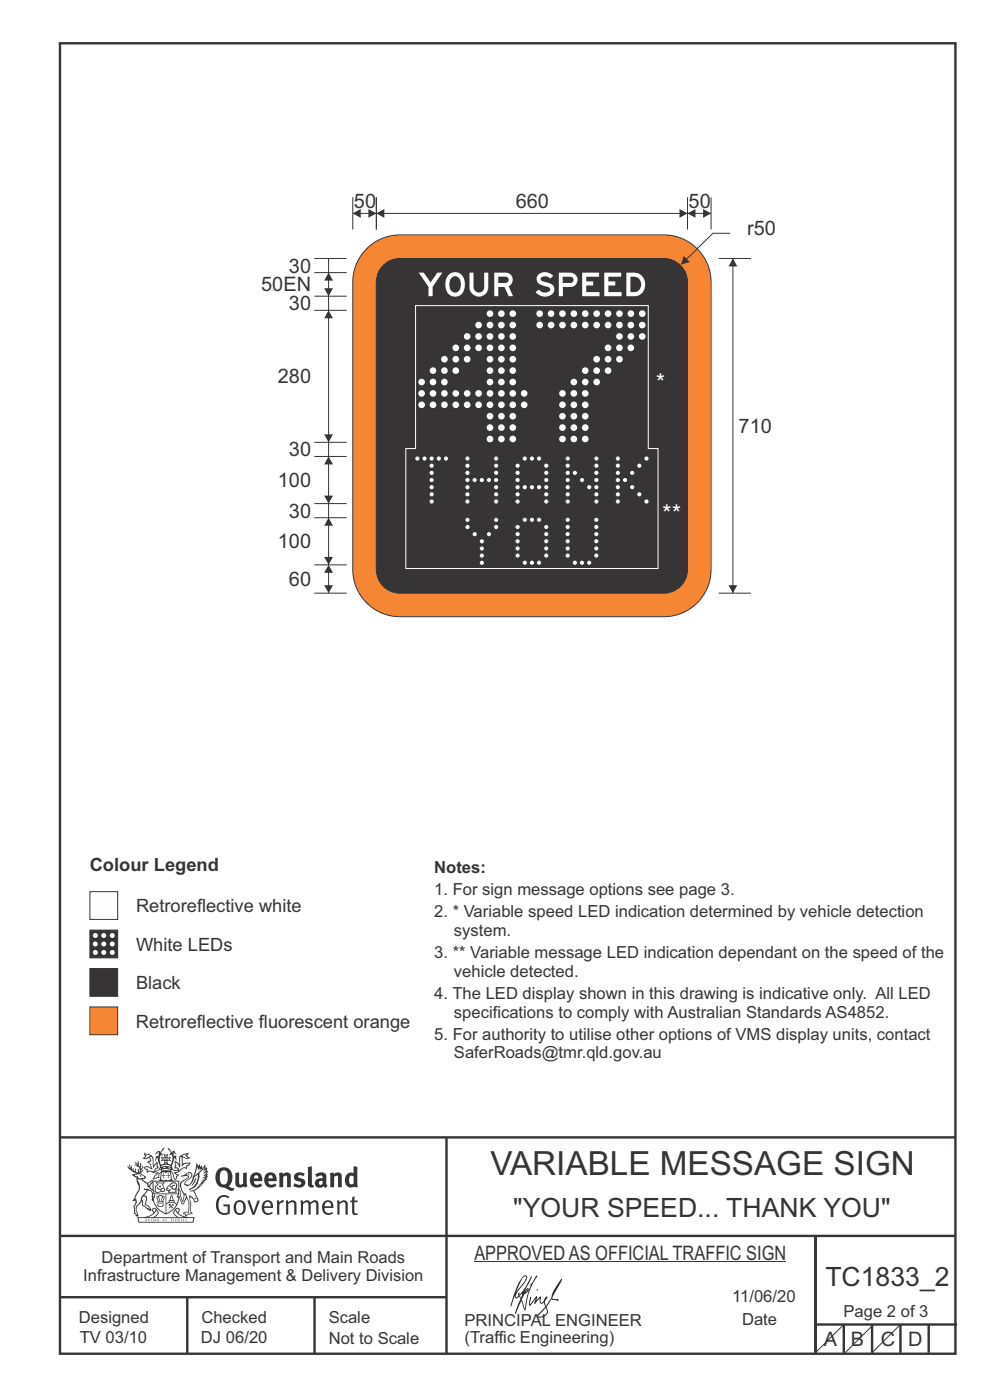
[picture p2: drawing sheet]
<svg xmlns="http://www.w3.org/2000/svg" width="210mm" height="297mm" viewBox="0 0 210 297" stroke-linecap="round" stroke-linejoin="round" font-family="sans-serif">
<g fill="none" stroke="#373435" stroke-width=".51">
<path d="M12.7 9.2h190v278h-190zM12.7 241.3h190M94.7 241.4v45.8M12.7 275.2h82M12.7 262.2h190.1M39.7 275.2v12M66.7 275.2v12M173 262.1v24.9M173 281h30M179 281v6M185 281v6M191 281v6"/>
<path d="M197 281v6"/>
</g>
<path d="M19.1 189.2h5.9v5.9h-5.9z" fill-rule="evenodd" fill="#fefefe" stroke="#373435" stroke-width=".21"/>
<g fill="#373435" stroke="#373435" stroke-width=".21">
<path d="M19.1 197.3h5.9v5.9h-5.9z" fill-rule="evenodd"/>
<path d="M19.1 205.5h5.9v5.9h-5.9z" fill-rule="evenodd"/>
</g>
<g fill="#fefefe">
<circle cx="22" cy="198.5" r=".53"/>
<circle cx="20.2" cy="198.5" r=".53"/>
<circle cx="23.8" cy="198.5" r=".53"/>
<circle cx="22" cy="202.1" r=".53"/>
<circle cx="20.2" cy="202.1" r=".53"/>
<circle cx="23.8" cy="202.1" r=".53"/>
<circle cx="22" cy="200.3" r=".53"/>
<circle cx="20.2" cy="200.3" r=".53"/>
<circle cx="23.8" cy="200.3" r=".53"/>
</g>
<path d="M179 281l-6 6" fill="none" stroke="#373435" stroke-width=".21"/>
<path d="M77.4 53.2a10 10 0 0 1 7.4-3.4h56a10 10 0 0 1 10 10v61a10 10 0 0 1-10 10h-56a10 10 0 0 1-10-10v-61a10 10 0 0 1 2.6-6.6z" fill-rule="evenodd" fill="#f58634" stroke="#373435" stroke-width=".21"/>
<path d="M79.8 45.3h66" fill="none" stroke="#373435" stroke-width=".21"/>
<g fill="#373435">
<path d="M144.1 44.3l1.7 1-1.7 .9z"/>
<path d="M79.8 45.3l1.7-1v1.9z"/>
</g>
<path d="M145.8 41.8v6.9M155.5 54.8v71M152.4 125.8h6.9" fill="none" stroke="#373435" stroke-width=".21"/>
<g fill="#373435">
<path d="M154.5 124.1h1.9l-.9 1.7z"/>
<path d="M155.5 54.8l.9 1.7h-1.9z"/>
</g>
<path d="M154.9 49.5h-3.7l-6.7 6.6" fill="none" stroke="#373435" stroke-width=".21"/>
<path d="M145 54.3l1.3 1.3-1.8 .5z" fill="#373435"/>
<path d="M69.7 57.8v5M152.4 54.8h6.9M66.7 62.8h6.8M66.7 65.8h6.8M66.7 93.8h6.8M66.7 96.8h6.8M66.7 106.8h6.8M66.7 109.8h6.8M66.7 119.8h6.8M66.7 125.8h6.8" fill="none" stroke="#373435" stroke-width=".21"/>
<g fill="#373435">
<path d="M69.7 57.8l.9 1.7h-1.8z"/>
<path d="M68.8 61.1h1.8l-.9 1.7z"/>
</g>
<path d="M69.7 65.8v28" fill="none" stroke="#373435" stroke-width=".21"/>
<g fill="#373435">
<path d="M69.7 65.8l.9 1.7h-1.8z"/>
<path d="M68.8 92.1h1.8l-.9 1.7z"/>
</g>
<path d="M69.7 54.8v3M69.7 62.8v3M69.7 93.8v3M69.7 106.8v13" fill="none" stroke="#373435" stroke-width=".21"/>
<g fill="#373435">
<path d="M69.7 109.8l.9 1.7h-1.8z"/>
<path d="M68.8 118.1h1.8l-.9 1.7z"/>
</g>
<path d="M69.7 96.8v10" fill="none" stroke="#373435" stroke-width=".21"/>
<g fill="#373435">
<path d="M69.7 96.8l.9 1.7h-1.8z"/>
<path d="M68.8 105.1h1.8l-.9 1.7z"/>
</g>
<path d="M69.7 119.8v6" fill="none" stroke="#373435" stroke-width=".21"/>
<g fill="#373435">
<path d="M68.8 124.1h1.8l-.9 1.7z"/>
<path d="M69.7 119.8l.9 1.7h-1.8z"/>
</g>
<path d="M66.7 57.8h6.8M66.7 54.8h6.8M74.8 45.3h5M79.8 41.8v6.9M150.8 41.8v6.9" fill="none" stroke="#373435" stroke-width=".21"/>
<g fill="#373435">
<path d="M74.8 45.3l1.7-1v1.9z"/>
<path d="M78.1 44.3l1.7 1-1.7 .9z"/>
</g>
<path d="M145.8 45.3h5" fill="none" stroke="#373435" stroke-width=".21"/>
<g fill="#373435">
<path d="M145.8 45.3l1.7-1v1.9z"/>
<path d="M149.1 44.3l1.7 1-1.7 .9z"/>
</g>
<path d="M81 56.6a5 5 0 0 1 3.8-1.8h56a5 5 0 0 1 5 5v61a5 5 0 0 1-5 5h-56a5 5 0 0 1-5-5v-61a5 5 0 0 1 1.2-3.2z" fill-rule="evenodd" fill="#373435" stroke="#373435" stroke-width=".21"/>
<g fill="#fefefe">
<path d="M88.8 57.8h1.1l1.4 2.1 1.5-2.1h1l-2 3.1v1.9h-.9v-1.9z"/>
<path d="M99.6 57.8h.8v3.1a1.13 1.13 0 0 0 1.2 1.2 1.13 1.13 0 0 0 1.1-1.1v-3.2h.9v3.2a1.99 1.99 0 0 1-2 1.9 1.99 1.99 0 0 1-2-1.9z"/>
<path d="M114.2 58.3a2.25 2.25 0 0 1 3.1 .2l-.6 .6a1.27 1.27 0 0 0-2 .1 1.2 1.2 0 0 0 1.1 .7 1.58 1.58 0 0 1 1.6 2.1 2.39 2.39 0 0 1-3.8-.1l.7-.5a1.6 1.6 0 0 0 2.4 .2 .7 .7 0 0 0-.9-.8 1.97 1.97 0 0 1-2-1.6z"/>
<path d="M123.5 57.8h3.6v.9h-2.7v1h1.4v.9h-1.4v1.4h2.8v.8h-3.7z"/>
<path d="M128.2 57.8h3.6v.9h-2.8v1h1.5v.9h-1.5v1.4h2.9v.8h-3.7z"/>
<path d="M95.8 58.9a1.19 1.19 0 0 1 1.4-.1 1.19 1.19 0 0 1 .5 1.2 1.49 1.49 0 0 1-1.4 2 2.09 2.09 0 0 1-.5-3.1zM95.2 58.2a3 3 0 0 0 .6 4.6 2.15 2.15 0 0 0 2.8-2.5 2.14 2.14 0 0 0-.8-2.1 2.14 2.14 0 0 0-2.3-.2z"/>
<path d="M104.8 57.8v5h.9v-1.9h1.3l.9 1.9h.9l-.9-2.1a1.51 1.51 0 0 0 .8-1.7 1.51 1.51 0 0 0-1.5-1.2zM105.7 58.7h1.5a.67 .67 0 0 1 .7 .7 .67 .67 0 0 1-.7 .6h-1.5z"/>
<path d="M118.5 57.8v5h.9v-1.9h1.7a1.52 1.52 0 0 0 1.4-1.6 1.52 1.52 0 0 0-1.5-1.5zM119.4 58.7h1.5a.66 .66 0 0 1 .7 .7 .66 .66 0 0 1-.6 .6h-1.6z"/>
<path d="M132.9 57.8v5a4.5 4.5 0 0 0 2.8-.2 2.57 2.57 0 0 0 1.1-2.8 2.57 2.57 0 0 0-2.3-2zM133.7 58.7a1.72 1.72 0 0 1 1.8 .4 1.72 1.72 0 0 1 .4 1.8l-.5 .8a1.99 1.99 0 0 1-1.7 .3z"/>
</g>
<path d="M88.2 64.8h49.3v30.4h2.1v25.4h-53.5v-25.4h2.1z" fill="none" stroke="#fefefe" stroke-width=".21"/>
<g fill="#373435">
<circle cx="113.1" cy="93.1" r=".71"/>
<circle cx="115.5" cy="93.1" r=".71"/>
<circle cx="113.1" cy="90.7" r=".71"/>
<circle cx="113.1" cy="88.3" r=".71"/>
<circle cx="113.1" cy="85.9" r=".71"/>
<circle cx="113.1" cy="83.5" r=".71"/>
<circle cx="113.1" cy="81" r=".71"/>
<circle cx="113.1" cy="78.6" r=".71"/>
<circle cx="115.5" cy="90.7" r=".71"/>
<circle cx="115.5" cy="88.3" r=".71"/>
<circle cx="115.5" cy="85.9" r=".71"/>
<circle cx="115.5" cy="83.5" r=".71"/>
<circle cx="115.5" cy="81" r=".71"/>
<circle cx="117.9" cy="78.6" r=".7"/>
<circle cx="115.5" cy="78.6" r=".71"/>
<circle cx="127.6" cy="93.1" r=".71"/>
<circle cx="125.2" cy="93.1" r=".71"/>
<circle cx="130" cy="93.1" r=".71"/>
<circle cx="132.4" cy="93.1" r=".71"/>
<circle cx="127.6" cy="90.7" r=".71"/>
<circle cx="125.2" cy="90.7" r=".71"/>
<circle cx="130" cy="90.7" r=".71"/>
<circle cx="132.4" cy="90.7" r=".71"/>
<circle cx="127.6" cy="88.3" r=".71"/>
<circle cx="125.2" cy="88.3" r=".71"/>
<circle cx="130" cy="88.3" r=".71"/>
<circle cx="132.4" cy="88.3" r=".71"/>
<circle cx="127.6" cy="85.9" r=".71"/>
<circle cx="125.2" cy="85.9" r=".71"/>
<circle cx="130" cy="85.9" r=".71"/>
<circle cx="132.4" cy="85.9" r=".71"/>
<circle cx="127.6" cy="83.5" r=".71"/>
<circle cx="125.2" cy="83.5" r=".71"/>
<circle cx="130" cy="83.5" r=".71"/>
<circle cx="132.4" cy="83.5" r=".71"/>
<circle cx="127.6" cy="81" r=".71"/>
<circle cx="130" cy="81" r=".71"/>
<circle cx="132.4" cy="81" r=".71"/>
<circle cx="130" cy="78.6" r=".71"/>
<circle cx="132.4" cy="78.6" r=".71"/>
<circle cx="113.1" cy="76.2" r=".71"/>
<circle cx="132.4" cy="76.2" r=".71"/>
<circle cx="113.1" cy="73.8" r=".71"/>
<circle cx="113.1" cy="71.4" r=".71"/>
<circle cx="117.9" cy="76.2" r=".71"/>
<circle cx="115.5" cy="76.2" r=".71"/>
<circle cx="134.8" cy="88.3" r=".71"/>
<circle cx="134.8" cy="76.2" r=".71"/>
<circle cx="120.3" cy="76.2" r=".71"/>
<circle cx="117.9" cy="73.8" r=".71"/>
<circle cx="115.5" cy="73.8" r=".71"/>
<circle cx="134.8" cy="85.9" r=".71"/>
<circle cx="134.8" cy="73.8" r=".71"/>
<circle cx="120.3" cy="73.8" r=".71"/>
<circle cx="122.7" cy="73.8" r=".71"/>
<circle cx="117.9" cy="71.4" r=".7"/>
<circle cx="115.5" cy="71.4" r=".71"/>
<circle cx="134.8" cy="83.5" r=".71"/>
<circle cx="120.3" cy="71.4" r=".71"/>
<circle cx="122.7" cy="71.4" r=".71"/>
<circle cx="134.8" cy="93.1" r=".71"/>
<circle cx="134.8" cy="81" r=".71"/>
<circle cx="134.8" cy="90.7" r=".71"/>
<circle cx="134.8" cy="78.6" r=".71"/>
<circle cx="125.2" cy="71.4" r=".71"/>
<circle cx="117.9" cy="81" r=".71"/>
<circle cx="120.3" cy="78.6" r=".71"/>
<circle cx="122.7" cy="76.2" r=".71"/>
<circle cx="125.2" cy="73.8" r=".71"/>
<circle cx="127.6" cy="71.4" r=".71"/>
</g>
<g fill="#fefefe">
<circle cx="126.6" cy="81" r=".71"/>
<circle cx="129" cy="78.6" r=".71"/>
<circle cx="133.8" cy="73.8" r=".71"/>
<circle cx="136.2" cy="71.4" r=".71"/>
<circle cx="131.4" cy="76.2" r=".71"/>
<circle cx="119.3" cy="93.1" r=".71"/>
<circle cx="121.7" cy="93.1" r=".71"/>
<circle cx="124.1" cy="93.1" r=".71"/>
<circle cx="119.3" cy="90.7" r=".71"/>
<circle cx="121.7" cy="90.7" r=".71"/>
<circle cx="124.1" cy="90.7" r=".71"/>
<circle cx="119.3" cy="88.3" r=".71"/>
<circle cx="121.7" cy="88.3" r=".71"/>
<circle cx="124.1" cy="88.3" r=".71"/>
<circle cx="119.3" cy="85.9" r=".71"/>
<circle cx="121.7" cy="85.9" r=".71"/>
<circle cx="124.1" cy="85.9" r=".71"/>
<circle cx="119.3" cy="83.5" r=".71"/>
<circle cx="121.7" cy="83.5" r=".71"/>
<circle cx="124.1" cy="83.5" r=".71"/>
<circle cx="121.7" cy="81" r=".71"/>
<circle cx="124.1" cy="81" r=".71"/>
<circle cx="124.1" cy="78.6" r=".71"/>
<circle cx="126.6" cy="78.6" r=".71"/>
<circle cx="133.8" cy="71.4" r=".71"/>
<circle cx="114.5" cy="69" r=".71"/>
<circle cx="133.8" cy="69" r=".71"/>
<circle cx="114.5" cy="66.5" r=".71"/>
<circle cx="133.8" cy="66.5" r=".71"/>
<circle cx="119.3" cy="69" r=".71"/>
<circle cx="116.9" cy="69" r=".71"/>
<circle cx="136.2" cy="69" r=".71"/>
<circle cx="121.7" cy="69" r=".71"/>
<circle cx="124.1" cy="69" r=".71"/>
<circle cx="119.3" cy="66.5" r=".71"/>
<circle cx="116.9" cy="66.5" r=".71"/>
<circle cx="136.2" cy="66.5" r=".71"/>
<circle cx="121.7" cy="66.5" r=".71"/>
<circle cx="124.1" cy="66.5" r=".71"/>
<circle cx="129" cy="76.2" r=".71"/>
<circle cx="126.6" cy="76.2" r=".71"/>
<circle cx="129" cy="73.8" r=".71"/>
<circle cx="131.4" cy="73.8" r=".71"/>
<circle cx="131.4" cy="71.4" r=".71"/>
<circle cx="129" cy="69" r=".71"/>
<circle cx="126.6" cy="69" r=".71"/>
<circle cx="131.4" cy="69" r=".71"/>
<circle cx="129" cy="66.5" r=".71"/>
<circle cx="126.6" cy="66.5" r=".71"/>
<circle cx="131.4" cy="66.5" r=".71"/>
</g>
<g fill="#373435">
<circle cx="89.4" cy="93.1" r=".71"/>
<circle cx="94.3" cy="93.1" r=".71"/>
<circle cx="91.8" cy="93.1" r=".71"/>
<circle cx="96.7" cy="93.1" r=".71"/>
<circle cx="89.4" cy="90.7" r=".71"/>
<circle cx="99.1" cy="93.1" r=".71"/>
<circle cx="89.4" cy="88.3" r=".71"/>
<circle cx="89.4" cy="78.6" r=".71"/>
<circle cx="94.3" cy="90.7" r=".71"/>
<circle cx="91.8" cy="90.7" r=".71"/>
<circle cx="96.7" cy="90.7" r=".71"/>
<circle cx="99.1" cy="90.7" r=".71"/>
<circle cx="94.3" cy="88.3" r=".71"/>
<circle cx="91.8" cy="88.3" r=".71"/>
<circle cx="96.7" cy="88.3" r=".71"/>
<circle cx="99.1" cy="88.3" r=".71"/>
<circle cx="96.7" cy="81" r=".71"/>
<circle cx="99.1" cy="81" r=".71"/>
<circle cx="99.1" cy="78.6" r=".71"/>
<circle cx="101.5" cy="93.1" r=".71"/>
<circle cx="101.5" cy="90.7" r=".71"/>
<circle cx="101.5" cy="88.3" r=".71"/>
<circle cx="101.5" cy="81" r=".71"/>
<circle cx="101.5" cy="78.6" r=".7"/>
<circle cx="89.4" cy="76.2" r=".71"/>
<circle cx="89.4" cy="73.8" r=".71"/>
<circle cx="89.4" cy="71.4" r=".7"/>
<circle cx="89.4" cy="69" r=".71"/>
<circle cx="89.4" cy="66.5" r=".71"/>
<circle cx="91.8" cy="76.2" r=".71"/>
<circle cx="111.2" cy="88.3" r=".71"/>
<circle cx="111.2" cy="76.2" r=".71"/>
<circle cx="94.3" cy="73.8" r=".71"/>
<circle cx="91.8" cy="73.8" r=".71"/>
<circle cx="111.2" cy="73.8" r=".71"/>
<circle cx="94.3" cy="71.4" r=".71"/>
<circle cx="91.9" cy="71.4" r=".71"/>
<circle cx="111.2" cy="71.4" r=".71"/>
<circle cx="96.7" cy="71.4" r=".71"/>
<circle cx="94.3" cy="69" r=".71"/>
<circle cx="91.8" cy="69" r=".71"/>
<circle cx="111.2" cy="93.1" r=".71"/>
<circle cx="111.2" cy="81" r=".71"/>
<circle cx="111.2" cy="69" r=".71"/>
<circle cx="96.7" cy="69" r=".71"/>
<circle cx="99.1" cy="69" r=".71"/>
<circle cx="94.3" cy="66.5" r=".71"/>
<circle cx="91.8" cy="66.5" r=".71"/>
<circle cx="111.2" cy="90.7" r=".71"/>
<circle cx="111.2" cy="78.6" r=".71"/>
<circle cx="111.2" cy="66.5" r=".71"/>
<circle cx="96.7" cy="66.5" r=".71"/>
<circle cx="99.1" cy="66.5" r=".71"/>
<circle cx="101.5" cy="76.2" r=".71"/>
<circle cx="101.5" cy="66.5" r=".71"/>
</g>
<g fill="#fefefe">
<circle cx="89.4" cy="85.9" r=".71"/>
<circle cx="89.4" cy="83.5" r=".71"/>
<circle cx="89.4" cy="81" r=".71"/>
<circle cx="94.3" cy="85.9" r=".71"/>
<circle cx="91.8" cy="85.9" r=".71"/>
<circle cx="96.7" cy="85.9" r=".71"/>
<circle cx="99.1" cy="85.9" r=".71"/>
<circle cx="94.3" cy="83.5" r=".71"/>
<circle cx="91.8" cy="83.5" r=".71"/>
<circle cx="96.7" cy="83.5" r=".71"/>
<circle cx="99.1" cy="83.5" r=".71"/>
<circle cx="94.3" cy="81" r=".71"/>
<circle cx="91.8" cy="81" r=".71"/>
<circle cx="94.3" cy="78.6" r=".71"/>
<circle cx="91.9" cy="78.6" r=".71"/>
<circle cx="96.7" cy="78.6" r=".71"/>
<circle cx="103.9" cy="93.1" r=".71"/>
<circle cx="106.4" cy="93.1" r=".71"/>
<circle cx="108.8" cy="93.1" r=".71"/>
<circle cx="103.9" cy="90.7" r=".71"/>
<circle cx="106.4" cy="90.7" r=".71"/>
<circle cx="108.8" cy="90.7" r=".71"/>
<circle cx="103.9" cy="88.3" r=".71"/>
<circle cx="106.4" cy="88.3" r=".71"/>
<circle cx="108.8" cy="88.3" r=".71"/>
<circle cx="103.9" cy="85.9" r=".71"/>
<circle cx="101.5" cy="85.9" r=".71"/>
<circle cx="106.4" cy="85.9" r=".71"/>
<circle cx="108.8" cy="85.9" r=".71"/>
<circle cx="103.9" cy="83.5" r=".71"/>
<circle cx="101.5" cy="83.5" r=".71"/>
<circle cx="106.4" cy="83.5" r=".71"/>
<circle cx="108.8" cy="83.5" r=".71"/>
<circle cx="103.9" cy="81" r=".71"/>
<circle cx="106.4" cy="81" r=".71"/>
<circle cx="108.8" cy="81" r=".71"/>
<circle cx="103.9" cy="78.6" r=".71"/>
<circle cx="106.4" cy="78.6" r=".71"/>
<circle cx="108.8" cy="78.6" r=".71"/>
<circle cx="108.8" cy="76.2" r=".71"/>
<circle cx="108.8" cy="73.8" r=".71"/>
<circle cx="108.8" cy="71.4" r=".71"/>
<circle cx="108.8" cy="69" r=".71"/>
<circle cx="108.8" cy="66.5" r=".71"/>
<circle cx="94.3" cy="76.2" r=".71"/>
<circle cx="96.7" cy="76.2" r=".71"/>
<circle cx="99.1" cy="76.2" r=".71"/>
<circle cx="111.2" cy="85.9" r=".71"/>
<circle cx="96.7" cy="73.8" r=".71"/>
<circle cx="99.1" cy="73.8" r=".71"/>
<circle cx="111.2" cy="83.5" r=".71"/>
<circle cx="99.1" cy="71.4" r=".71"/>
<circle cx="103.9" cy="76.2" r=".71"/>
<circle cx="106.4" cy="76.2" r=".71"/>
<circle cx="103.9" cy="73.8" r=".71"/>
<circle cx="101.5" cy="73.8" r=".71"/>
<circle cx="106.4" cy="73.8" r=".71"/>
<circle cx="103.9" cy="71.4" r=".71"/>
<circle cx="101.5" cy="71.4" r=".7"/>
<circle cx="106.4" cy="71.4" r=".71"/>
<circle cx="103.9" cy="69" r=".71"/>
<circle cx="101.5" cy="69" r=".71"/>
<circle cx="106.4" cy="69" r=".71"/>
<circle cx="103.9" cy="66.5" r=".71"/>
<circle cx="106.4" cy="66.5" r=".71"/>
</g>
<g fill="#373435">
<circle cx="88.5" cy="104.9" r=".44"/>
<circle cx="94.6" cy="106.4" r=".44"/>
<circle cx="88.5" cy="103.4" r=".44"/>
<circle cx="88.5" cy="101.8" r=".44"/>
<circle cx="90" cy="104.9" r=".44"/>
<circle cx="93.1" cy="104.9" r=".44"/>
<circle cx="90" cy="103.4" r=".44"/>
<circle cx="93.1" cy="103.4" r=".44"/>
<circle cx="94.6" cy="101.8" r=".44"/>
<circle cx="90" cy="100.3" r=".44"/>
<circle cx="93.1" cy="100.3" r=".44"/>
<circle cx="94.6" cy="100.3" r=".44"/>
<circle cx="90" cy="98.8" r=".44"/>
<circle cx="93.1" cy="98.8" r=".44"/>
<circle cx="94.6" cy="98.8" r=".44"/>
<circle cx="88.5" cy="106.4" r=".44"/>
<circle cx="90" cy="106.4" r=".44"/>
<circle cx="93.1" cy="106.4" r=".44"/>
<circle cx="88.5" cy="100.3" r=".44"/>
<circle cx="88.5" cy="98.8" r=".44"/>
<circle cx="94.6" cy="104.9" r=".44"/>
<circle cx="94.6" cy="103.4" r=".44"/>
<circle cx="90" cy="101.8" r=".44"/>
<circle cx="93.1" cy="101.8" r=".44"/>
</g>
<g fill="#fefefe">
<circle cx="88.5" cy="97.3" r=".44"/>
<circle cx="91.6" cy="104.9" r=".44"/>
<circle cx="91.6" cy="103.4" r=".44"/>
<circle cx="91.6" cy="100.3" r=".44"/>
<circle cx="91.6" cy="98.8" r=".44"/>
<circle cx="91.6" cy="106.4" r=".44"/>
<circle cx="91.6" cy="101.8" r=".44"/>
<circle cx="91.6" cy="97.3" r=".44"/>
<circle cx="90" cy="97.3" r=".44"/>
<circle cx="93.1" cy="97.3" r=".44"/>
<circle cx="94.6" cy="97.3" r=".44"/>
</g>
<g fill="#373435">
<circle cx="102.2" cy="106.4" r=".44"/>
<circle cx="100.7" cy="106.4" r=".44"/>
<circle cx="103.7" cy="106.4" r=".44"/>
<circle cx="102.2" cy="97.3" r=".44"/>
<circle cx="100.7" cy="97.3" r=".44"/>
<circle cx="103.7" cy="97.3" r=".44"/>
<circle cx="102.2" cy="104.9" r=".44"/>
<circle cx="100.7" cy="104.9" r=".44"/>
<circle cx="103.7" cy="104.9" r=".44"/>
<circle cx="102.2" cy="103.4" r=".44"/>
<circle cx="100.7" cy="103.4" r=".44"/>
<circle cx="103.7" cy="103.4" r=".44"/>
<circle cx="102.2" cy="100.3" r=".44"/>
<circle cx="100.7" cy="100.3" r=".44"/>
<circle cx="103.7" cy="100.3" r=".44"/>
<circle cx="102.2" cy="98.8" r=".44"/>
<circle cx="100.7" cy="98.8" r=".44"/>
<circle cx="103.7" cy="98.8" r=".44"/>
</g>
<g fill="#fefefe">
<circle cx="105.2" cy="104.9" r=".44"/>
<circle cx="99.2" cy="104.9" r=".44"/>
<circle cx="99.2" cy="103.4" r=".44"/>
<circle cx="99.2" cy="101.8" r=".44"/>
<circle cx="99.2" cy="100.3" r=".44"/>
<circle cx="99.2" cy="98.8" r=".44"/>
<circle cx="105.2" cy="103.4" r=".44"/>
<circle cx="105.2" cy="101.8" r=".44"/>
<circle cx="105.2" cy="100.3" r=".44"/>
<circle cx="105.2" cy="98.8" r=".44"/>
<circle cx="99.2" cy="106.4" r=".44"/>
<circle cx="105.2" cy="106.4" r=".44"/>
<circle cx="99.2" cy="97.3" r=".44"/>
<circle cx="102.2" cy="101.8" r=".44"/>
<circle cx="100.7" cy="101.8" r=".44"/>
<circle cx="103.7" cy="101.8" r=".44"/>
<circle cx="105.2" cy="97.3" r=".44"/>
<circle cx="109.8" cy="106.4" r=".44"/>
<circle cx="115.9" cy="106.4" r=".44"/>
<circle cx="111.3" cy="103.4" r=".44"/>
<circle cx="114.4" cy="103.4" r=".44"/>
<circle cx="112.8" cy="97.3" r=".44"/>
<circle cx="111.3" cy="97.3" r=".44"/>
<circle cx="114.4" cy="97.3" r=".44"/>
<circle cx="109.8" cy="104.9" r=".44"/>
<circle cx="109.8" cy="103.4" r=".44"/>
<circle cx="109.8" cy="101.8" r=".44"/>
<circle cx="109.8" cy="100.3" r=".44"/>
<circle cx="109.8" cy="98.8" r=".44"/>
<circle cx="115.9" cy="104.9" r=".44"/>
<circle cx="112.8" cy="103.4" r=".44"/>
<circle cx="115.9" cy="103.4" r=".44"/>
<circle cx="115.9" cy="101.8" r=".44"/>
<circle cx="115.9" cy="100.3" r=".44"/>
<circle cx="115.9" cy="98.8" r=".44"/>
</g>
<g fill="#373435">
<circle cx="112.8" cy="106.4" r=".44"/>
<circle cx="111.3" cy="104.9" r=".44"/>
<circle cx="114.4" cy="104.9" r=".44"/>
<circle cx="111.3" cy="101.8" r=".44"/>
<circle cx="114.4" cy="101.8" r=".44"/>
<circle cx="111.3" cy="100.3" r=".44"/>
<circle cx="114.4" cy="100.3" r=".44"/>
<circle cx="112.8" cy="98.8" r=".44"/>
<circle cx="111.3" cy="98.8" r=".44"/>
<circle cx="114.4" cy="98.8" r=".44"/>
<circle cx="111.3" cy="106.4" r=".44"/>
<circle cx="114.4" cy="106.4" r=".44"/>
<circle cx="109.8" cy="97.3" r=".44"/>
<circle cx="112.8" cy="104.9" r=".44"/>
<circle cx="112.8" cy="101.8" r=".44"/>
<circle cx="112.8" cy="100.3" r=".44"/>
<circle cx="115.9" cy="97.3" r=".44"/>
<circle cx="123.5" cy="106.4" r=".44"/>
<circle cx="121.9" cy="106.4" r=".44"/>
<circle cx="125" cy="106.4" r=".44"/>
<circle cx="123.5" cy="97.3" r=".44"/>
<circle cx="121.9" cy="97.3" r=".44"/>
<circle cx="125" cy="97.3" r=".44"/>
<circle cx="123.5" cy="104.9" r=".44"/>
<circle cx="121.9" cy="104.9" r=".44"/>
<circle cx="125" cy="104.9" r=".44"/>
<circle cx="123.5" cy="103.4" r=".44"/>
<circle cx="121.9" cy="103.4" r=".44"/>
<circle cx="121.9" cy="101.8" r=".44"/>
<circle cx="125" cy="101.8" r=".44"/>
<circle cx="123.5" cy="100.3" r=".44"/>
<circle cx="125" cy="100.3" r=".44"/>
<circle cx="123.5" cy="98.8" r=".44"/>
<circle cx="121.9" cy="98.8" r=".44"/>
<circle cx="125" cy="98.8" r=".44"/>
</g>
<g fill="#fefefe">
<circle cx="120.4" cy="106.4" r=".44"/>
<circle cx="120.4" cy="104.9" r=".44"/>
<circle cx="120.4" cy="103.4" r=".44"/>
<circle cx="120.4" cy="101.8" r=".44"/>
<circle cx="120.4" cy="100.3" r=".44"/>
<circle cx="120.4" cy="98.8" r=".44"/>
<circle cx="120.4" cy="97.3" r=".44"/>
<circle cx="126.5" cy="104.9" r=".44"/>
<circle cx="126.5" cy="103.4" r=".44"/>
<circle cx="126.5" cy="101.8" r=".44"/>
<circle cx="126.5" cy="100.3" r=".44"/>
<circle cx="126.5" cy="98.8" r=".44"/>
<circle cx="126.5" cy="106.4" r=".44"/>
<circle cx="125" cy="103.4" r=".44"/>
<circle cx="123.5" cy="101.8" r=".44"/>
<circle cx="121.9" cy="100.3" r=".44"/>
<circle cx="126.5" cy="97.3" r=".44"/>
</g>
<g fill="#373435">
<circle cx="134.1" cy="106.4" r=".44"/>
<circle cx="132.6" cy="106.4" r=".44"/>
<circle cx="135.6" cy="106.4" r=".44"/>
<circle cx="137.1" cy="104.9" r=".44"/>
<circle cx="137.1" cy="103.4" r=".44"/>
<circle cx="137.1" cy="101.8" r=".44"/>
<circle cx="137.1" cy="100.3" r=".44"/>
<circle cx="137.1" cy="98.8" r=".44"/>
<circle cx="134.1" cy="97.3" r=".44"/>
<circle cx="132.6" cy="97.3" r=".44"/>
<circle cx="135.6" cy="97.3" r=".44"/>
<circle cx="134.1" cy="104.9" r=".44"/>
<circle cx="132.6" cy="104.9" r=".44"/>
<circle cx="132.6" cy="103.4" r=".44"/>
<circle cx="135.6" cy="103.4" r=".44"/>
<circle cx="134.1" cy="101.8" r=".44"/>
<circle cx="135.6" cy="101.8" r=".44"/>
<circle cx="132.6" cy="100.3" r=".44"/>
<circle cx="135.6" cy="100.3" r=".44"/>
<circle cx="134.1" cy="98.8" r=".44"/>
<circle cx="132.6" cy="98.8" r=".44"/>
</g>
<g fill="#fefefe">
<circle cx="131.1" cy="104.9" r=".44"/>
<circle cx="131.1" cy="103.4" r=".44"/>
<circle cx="131.1" cy="101.8" r=".44"/>
<circle cx="131.1" cy="100.3" r=".44"/>
<circle cx="131.1" cy="98.8" r=".44"/>
<circle cx="131.1" cy="106.4" r=".44"/>
<circle cx="137.1" cy="106.4" r=".44"/>
<circle cx="131.1" cy="97.3" r=".44"/>
<circle cx="135.6" cy="104.9" r=".44"/>
<circle cx="134.1" cy="103.4" r=".44"/>
<circle cx="132.6" cy="101.8" r=".44"/>
<circle cx="134.1" cy="100.3" r=".44"/>
<circle cx="135.6" cy="98.8" r=".44"/>
<circle cx="137.1" cy="97.3" r=".44"/>
<circle cx="112.8" cy="119.4" r=".44"/>
<circle cx="111.3" cy="119.4" r=".44"/>
<circle cx="114.4" cy="119.4" r=".44"/>
<circle cx="112.8" cy="110.3" r=".44"/>
<circle cx="111.3" cy="110.3" r=".44"/>
<circle cx="114.4" cy="110.3" r=".44"/>
<circle cx="109.8" cy="117.9" r=".44"/>
<circle cx="109.8" cy="116.3" r=".44"/>
<circle cx="109.8" cy="114.8" r=".44"/>
<circle cx="109.8" cy="113.3" r=".44"/>
<circle cx="109.8" cy="111.8" r=".44"/>
<circle cx="115.9" cy="117.9" r=".44"/>
<circle cx="115.9" cy="116.3" r=".44"/>
<circle cx="115.9" cy="114.8" r=".44"/>
<circle cx="115.9" cy="113.3" r=".44"/>
<circle cx="115.9" cy="111.8" r=".44"/>
</g>
<g fill="#373435">
<circle cx="112.8" cy="117.9" r=".44"/>
<circle cx="111.3" cy="117.9" r=".44"/>
<circle cx="114.4" cy="117.9" r=".44"/>
<circle cx="112.8" cy="116.3" r=".44"/>
<circle cx="111.3" cy="116.3" r=".44"/>
<circle cx="111.3" cy="114.8" r=".44"/>
<circle cx="114.4" cy="114.8" r=".44"/>
<circle cx="112.8" cy="113.3" r=".44"/>
<circle cx="114.4" cy="113.3" r=".44"/>
<circle cx="112.8" cy="111.8" r=".44"/>
<circle cx="111.3" cy="111.8" r=".44"/>
<circle cx="114.4" cy="111.8" r=".44"/>
<circle cx="109.8" cy="119.4" r=".44"/>
<circle cx="115.9" cy="119.4" r=".44"/>
<circle cx="109.8" cy="110.3" r=".44"/>
<circle cx="114.4" cy="116.3" r=".44"/>
<circle cx="112.8" cy="114.8" r=".44"/>
<circle cx="111.3" cy="113.3" r=".44"/>
<circle cx="115.9" cy="110.3" r=".44"/>
<circle cx="123.5" cy="117.9" r=".44"/>
<circle cx="121.9" cy="117.9" r=".44"/>
<circle cx="125" cy="117.9" r=".44"/>
<circle cx="123.5" cy="116.3" r=".44"/>
<circle cx="121.9" cy="116.3" r=".44"/>
<circle cx="121.9" cy="114.8" r=".44"/>
<circle cx="125" cy="114.8" r=".44"/>
<circle cx="123.5" cy="113.3" r=".44"/>
<circle cx="125" cy="113.3" r=".44"/>
<circle cx="123.5" cy="111.8" r=".44"/>
<circle cx="121.9" cy="111.8" r=".44"/>
<circle cx="125" cy="111.8" r=".44"/>
<circle cx="123.5" cy="110.3" r=".44"/>
<circle cx="121.9" cy="110.3" r=".44"/>
<circle cx="125" cy="110.3" r=".44"/>
<circle cx="120.4" cy="119.4" r=".44"/>
<circle cx="126.5" cy="119.4" r=".44"/>
<circle cx="125" cy="116.3" r=".44"/>
<circle cx="123.5" cy="114.8" r=".44"/>
<circle cx="121.9" cy="113.3" r=".44"/>
</g>
<g fill="#fefefe">
<circle cx="123.5" cy="119.4" r=".44"/>
<circle cx="121.9" cy="119.4" r=".44"/>
<circle cx="125" cy="119.4" r=".44"/>
<circle cx="120.4" cy="117.9" r=".44"/>
<circle cx="120.4" cy="116.3" r=".44"/>
<circle cx="120.4" cy="114.8" r=".44"/>
<circle cx="120.4" cy="113.3" r=".44"/>
<circle cx="120.4" cy="111.8" r=".44"/>
<circle cx="120.4" cy="110.3" r=".44"/>
<circle cx="126.5" cy="117.9" r=".44"/>
<circle cx="126.5" cy="116.3" r=".44"/>
<circle cx="126.5" cy="114.8" r=".44"/>
<circle cx="126.5" cy="113.3" r=".44"/>
<circle cx="126.5" cy="111.8" r=".44"/>
<circle cx="126.5" cy="110.3" r=".44"/>
</g>
<g fill="#373435">
<circle cx="99.2" cy="119.4" r=".44"/>
<circle cx="105.2" cy="119.4" r=".44"/>
<circle cx="100.7" cy="117.9" r=".44"/>
<circle cx="103.7" cy="117.9" r=".44"/>
<circle cx="100.7" cy="116.4" r=".44"/>
<circle cx="103.7" cy="116.4" r=".44"/>
<circle cx="100.7" cy="114.8" r=".44"/>
<circle cx="103.7" cy="114.8" r=".44"/>
<circle cx="102.2" cy="111.8" r=".44"/>
<circle cx="100.7" cy="111.8" r=".44"/>
<circle cx="103.7" cy="111.8" r=".44"/>
<circle cx="102.2" cy="110.3" r=".44"/>
<circle cx="100.7" cy="110.3" r=".44"/>
<circle cx="103.7" cy="110.3" r=".44"/>
<circle cx="100.7" cy="119.4" r=".44"/>
<circle cx="103.7" cy="119.4" r=".44"/>
<circle cx="99.2" cy="117.9" r=".44"/>
<circle cx="99.2" cy="116.4" r=".44"/>
<circle cx="99.2" cy="114.8" r=".44"/>
<circle cx="99.2" cy="113.3" r=".44"/>
<circle cx="105.2" cy="117.9" r=".44"/>
<circle cx="105.2" cy="116.4" r=".44"/>
<circle cx="105.2" cy="114.8" r=".44"/>
<circle cx="102.2" cy="113.3" r=".44"/>
<circle cx="105.2" cy="113.3" r=".44"/>
</g>
<g fill="#fefefe">
<circle cx="102.2" cy="119.4" r=".44"/>
<circle cx="100.7" cy="113.3" r=".44"/>
<circle cx="103.7" cy="113.3" r=".44"/>
<circle cx="99.2" cy="111.8" r=".44"/>
<circle cx="99.2" cy="110.3" r=".44"/>
<circle cx="102.2" cy="117.9" r=".44"/>
<circle cx="102.2" cy="116.4" r=".44"/>
<circle cx="102.2" cy="114.8" r=".44"/>
<circle cx="105.2" cy="111.8" r=".44"/>
<circle cx="105.2" cy="110.3" r=".44"/>
</g>
<path d="M74.8 41.8v6.9M100.6 267.7h66.2" fill="none" stroke="#373435" stroke-width=".21"/>
<g fill="#373435">
<path d="M47 248.4a2.55 2.55 0 0 0 0 2.7l.3 .2a.81 .81 0 0 0 1-1v-.5a1.04 1.04 0 0 0-1.1-1.5zM46.3 248.1a1.82 1.82 0 0 1 2.1-.2 1.82 1.82 0 0 1 .9 1.8 2.29 2.29 0 0 1-.8 2l.7 .3h.5l-.2 .6a2.87 2.87 0 0 1-2-.7 2.12 2.12 0 0 1-1.7-3.1z" fill-rule="evenodd"/>
<path d="M49.9 248.9l.8-.2v2a.46 .46 0 0 0 .3 .6 .46 .46 0 0 0 .6-.3v-2.1l.7-.2v2.4l.2 .5-.5 .3-.3-.3a1.02 1.02 0 0 1-1.2 .3 1.02 1.02 0 0 1-.6-1.1z" fill-rule="evenodd"/>
<path d="M54 249.5l-.1 .5h.9a.49 .49 0 0 0-.2-.6 .49 .49 0 0 0-.6 .1zM53.4 249.1a1.34 1.34 0 0 1 1.6-.2 1.34 1.34 0 0 1 .6 1.5v.2h-1.7a.77 .77 0 0 0 .5 .8 .77 .77 0 0 0 .9-.4l.3 .5a1.59 1.59 0 0 1-2 .2 1.59 1.59 0 0 1-.5-2.1z" fill-rule="evenodd"/>
<path d="M57 249.5l-.1 .5h1a.49 .49 0 0 0-.2-.6 .49 .49 0 0 0-.7 .1zM56.4 249.1a1.34 1.34 0 0 1 1.6-.2 1.34 1.34 0 0 1 .7 1.5v.2h-1.8a.77 .77 0 0 0 .5 .8 .77 .77 0 0 0 .9-.4l.4 .5a1.59 1.59 0 0 1-2.1 .2 1.59 1.59 0 0 1-.5-2.1z" fill-rule="evenodd"/>
<path d="M59.2 248.9l.7-.2 .1 .4a.95 .95 0 0 1 1-.3 .95 .95 0 0 1 .7 .8v2.3h-.8v-2.3a.46 .46 0 0 0-.8 .1v2.2h-.8z" fill-rule="evenodd"/>
<path d="M62.6 249.1a1.75 1.75 0 0 1 2-.1l-.2 .5-.6-.2a.43 .43 0 0 0-.6 .3l.4 .3a1.04 1.04 0 0 1 1.2 1.1 1.04 1.04 0 0 1-1.4 1l-1.2-.4 .3-.6 1 .4 .4-.4a.88 .88 0 0 0-1-.5l-.4-.2-.1-.4z" fill-rule="evenodd"/>
<path d="M65.3 247.6l.8-.2 .1 3.8 .3 .2 .1 .4a.88 .88 0 0 1-1 0 .88 .88 0 0 1-.3-1z" fill-rule="evenodd"/>
<path d="M67.8 250.6a.43 .43 0 0 0-.1 .7 .43 .43 0 0 0 .7-.1v-.7zM66.8 249.1a1.7 1.7 0 0 1 2.4 .1v1.9l.3 .4-.4 .5-.5-.4a1.03 1.03 0 0 1-1.7-.1 1.03 1.03 0 0 1 .8-1.5h.7v-.4a.8 .8 0 0 0-1.2 .1z" fill-rule="evenodd"/>
<path d="M70 248.9l.7-.2 .1 .4a.95 .95 0 0 1 1-.3 .95 .95 0 0 1 .7 .8v2.3h-.8v-2.3a.46 .46 0 0 0-.8 .1v2.2h-.8z" fill-rule="evenodd"/>
<path d="M74.3 249.5a1.48 1.48 0 0 0 0 1.7h.5l.2-.1v-1.5l-.3-.2zM75 247.4l.8 .1 .1 4.4h-.7l-.1-.2a1.26 1.26 0 0 1-1.4 0 1.26 1.26 0 0 1-.5-1.3 1.29 1.29 0 0 1 .4-1.4 1.29 1.29 0 0 1 1.4-.1z" fill-rule="evenodd"/>
<path d="M46.4 253.9a1.72 1.72 0 0 1 2.3 0l-.3 .3a1.24 1.24 0 0 0-1.4-.2 1.24 1.24 0 0 0-.6 1.4 1.49 1.49 0 0 0 1.2 1.9l.7-.1v-1.3h-.8l-.1-.4h1.3v1.9a1.93 1.93 0 0 1-2.2 0 1.93 1.93 0 0 1-.7-2.2l.2-.8z" fill-rule="evenodd"/>
<path d="M50.4 255.1a1.65 1.65 0 0 0 .2 2.2 .99 .99 0 0 0 1-1.4 .78 .78 0 0 0-.4-.8 .78 .78 0 0 0-.8 0zM50 254.9a1.33 1.33 0 0 1 1.6-.1 1.33 1.33 0 0 1 .5 1.4 1.31 1.31 0 0 1-1.3 1.6 1.31 1.31 0 0 1-1.2-1.6v-.6z" fill-rule="evenodd"/>
<path d="M52.5 254.7l.4-.1 .9 2.6 .8-2.5h.5l-1.1 3h-.5z" fill-rule="evenodd"/>
<path d="M56.3 255.2l-.2 .7h1.3a.7 .7 0 0 0-.3-.8 .7 .7 0 0 0-.8 .1zM55.9 255a1.22 1.22 0 0 1 1.5-.2 1.22 1.22 0 0 1 .5 1.5h-1.8a.93 .93 0 0 0 .5 1 .93 .93 0 0 0 1.1-.2l.2 .3a1.43 1.43 0 0 1-1.8 .1 1.43 1.43 0 0 1-.6-1.7z" fill-rule="evenodd"/>
<path d="M58.7 254.7l.4-.1 .1 .5 .4-.4 .6-.1-.2 .5a.66 .66 0 0 0-.8 .7v1.9h-.4z" fill-rule="evenodd"/>
<path d="M60.6 254.7l.4-.1 .1 .5a.94 .94 0 0 1 1-.5 .94 .94 0 0 1 .8 .8v2.3h-.5l-.1-2.5a.81 .81 0 0 0-1.2 .3v2.2h-.4z" fill-rule="evenodd"/>
<path d="M63.7 254.7l.5-.1 .1 .5 .4-.3a.78 .78 0 0 1 1.1 .3 .9 .9 0 0 1 1-.5 .9 .9 0 0 1 .8 .8v2.3h-.5l-.1-2.5a.67 .67 0 0 0-1.1 .3v2.2h-.5v-2.4l-.4-.3-.7 .4v2.3h-.5z" fill-rule="evenodd"/>
<path d="M69 255.2l-.1 .7h1.3a.7 .7 0 0 0-.3-.8 .7 .7 0 0 0-.9 .1zM68.7 255a1.22 1.22 0 0 1 1.5-.2 1.22 1.22 0 0 1 .5 1.5h-1.8a.93 .93 0 0 0 .4 1 .93 .93 0 0 0 1.2-.2l.1 .3a1.44 1.44 0 0 1-1.7 .1 1.44 1.44 0 0 1-.6-1.7z" fill-rule="evenodd"/>
<path d="M71.4 254.7l.5-.1 .1 .5a.94 .94 0 0 1 1-.5 .94 .94 0 0 1 .8 .8v2.3h-.5l-.1-2.5a.81 .81 0 0 0-1.2 .3v2.2h-.4z" fill-rule="evenodd"/>
<path d="M74.7 253.9l.5-.1v.9h.7l-.1 .3h-.6v2.2l.1 .2h.5l.1 .3a.75 .75 0 0 1-1.2-.6v-2.1h-.4v-.3h.4z" fill-rule="evenodd"/>
<path d="M30.8 244.9l1.1 .3-.9 .5h-.4l.6-.5zM31.8 245.4h.2a2.44 2.44 0 0 1 .4 1.9l.1 .5 .7-1-.1 .6 .3 .3a.57 .57 0 0 0-.6 .7l-1-.1-.5 .2 .2-.5-.8-.3 .7-.1 .9 .5 .1-.1-.6-1.3-.2-.2h.5zM30.7 244.4l-.1 .5 .2 .4-.6 .4a1.04 1.04 0 0 0 1.4-.1l.2 .6-.3 .1-.2 .4a.94 .94 0 0 1 .8 1.1l-.2-.1a1.16 1.16 0 0 0-1.5-.1l.3 .4 .4 .2 .1 .5 .2 .1 .1-.2a.94 .94 0 0 1 1.1 .2l.8 .1-1.2 1.2a1.13 1.13 0 0 0 1.2-.2l.4-.1-.1-.4 .5-.8a.83 .83 0 0 0-.6 1.1l-.3-.1-.7 .4 1.1-1.4-.5 .1-.5-.1 1.3-.5-.1-.1-.9 .4v-.3l.2-.2 .3 .1 .1-.3-.2-.4v-.6l-.1-.4-.7 1v-.7a1.42 1.42 0 0 0-1.6-1.8z" fill-rule="evenodd"/>
<path d="M38.5 245.2l.5-.2 .7-.1-.6 .3 .8 .5h-.3zM38.3 245.5l.2-.1 .1 2a1.69 1.69 0 0 1 1.6-.6l-.8 .5 .1 .5a1.1 1.1 0 0 0-1.5 .6l-.1-.5-.2-.2h-.5l.3-.4-.3-.7a1.42 1.42 0 0 1 .8 1.1l.2-.1zM37.1 246.2l.1 1-.2 .3 .1 .4h.5l.1 .2a.96 .96 0 0 1-1.1-.1l-.1 .1a1.06 1.06 0 0 0 1.3 .2v.1a.72 .72 0 0 1-1 .2l.3 .5 .6 .2-.4 .2-.1 .6-.2-.3-.4-1.1-.4-.4 .4 .9a1.54 1.54 0 0 0 .7 1.2l.2-.3a.58 .58 0 0 1 .4-.8l.2-.1h-.3l-.5-.3 .9-.5a.93 .93 0 0 1 1.2-.5v.2l.2-.2 .1-.5a.99 .99 0 0 0 .7-.8l-1.3 .1-.3 .2-.1-1.4 .9 .4 .9-.3h-.4l-.5-.4 .4-.7-.6 .2a1.46 1.46 0 0 0-1.4 2.1v.4l-.2-.4z" fill-rule="evenodd"/>
<path d="M35.6 248.9l.2 .1-.1 .3 .4 .1h-.4v.6l-.1-.6h-.3l.3-.1z" fill-rule="evenodd"/>
<path d="M34.6 248.9l.2 .1v.3l.3 .1h-.3l-.1 .6v-.6h-.4l.4-.1z" fill-rule="evenodd"/>
<path d="M34.3 248.8a.57 .57 0 0 1 .9 .2 .57 .57 0 0 1 .9-.2l.2 1.4h-.2a.57 .57 0 0 1-.9 0 .69 .69 0 0 1-1.1 0zM34.2 248.1l-.3 2.1-.2 .4h3l-.2-.4-.3-2.1h-.2v.2l-.8-.1-.8 .1v-.2z" fill-rule="evenodd"/>
<path d="M34.2 252.4a.3 .3 0 0 0 .6 0 .3 .3 0 0 0-.6 0zM33.3 250.9l.3 .3-.3 .4a.79 .79 0 0 0 0 1.3l.8-.2-.1-.3a.55 .55 0 0 1-.7-.6l.1-.1 .2 .3 .3 .2 .8-.2-.4-.7 .4-.4-.7 .2zM33 250.7l1.1 .2 .9-.2-.4 .6 .4 1.2a.56 .56 0 0 1-.8 .3l-.2 .1a.73 .73 0 0 1-.9 .1 .73 .73 0 0 1-.3-1v-.4l.6-.4z" fill-rule="evenodd"/>
<path d="M35.6 251.8l.7-.4a.58 .58 0 0 1 1-.1 .58 .58 0 0 1-.4 .9l-.3-.3a.43 .43 0 0 1 .6-.4 .57 .57 0 0 0-.8 .2l-.2-.1-.3 .1 .4 .2a.55 .55 0 0 0 .9 .4v.5h-1.3l.3-.4-.1-.1-.6 .1 .2-.3-.2-.1zM35.4 251.8l-.1 .2a.39 .39 0 0 0 .2 .6h.3l-.2 .4h1.9l-.1-.8a.86 .86 0 0 0-.1-1.3 .86 .86 0 0 0-1.3 .4z" fill-rule="evenodd"/>
<path d="M36 254.8h.8v.2h-.8zM36.4 253.8l.2 .8h-.4zM36.4 253.5l-.3 .5-.1 .6h-.2v.4l-.7 .4 .2 .1a1.48 1.48 0 0 1 2.1 .2l.2-.1-.6-.5v-.5h-.2l-.1-.6z" fill-rule="evenodd"/>
<path d="M35.8 255.4l.4 .1 .1 .3 .3-.2-.2-.2a.38 .38 0 0 1 .5 .5l-.2-.2-.3 .2 .3 .2-.3 .3-.1-.4-.4 .4-.1-.2 .4-.3-.1-.1-.2 .1z" fill-rule="evenodd"/>
<path d="M34.5 254h.2v.2l-.2 .6h-.2zM33.6 255.3h.9v.2a.55 .55 0 0 1-.8 .4v-.2l-.2-.1zM33.4 254h.2l.2 .8h-.2zM33.6 255l.8-.1 .1 .2h-.8zM33.8 253.7h.5l-.2 1.1h-.1zM33.3 253.8l-.1 .3 .3 1.1a.48 .48 0 0 0-.1 .6 .48 .48 0 0 0 .5 .2h.5a.49 .49 0 0 0 .2-.8l.3-1.1-.1-.3a1.42 1.42 0 0 0-1.5 0z" fill-rule="evenodd"/>
<path d="M33.7 251.5l.4 .1 .1 .3h-.3z" fill-rule="evenodd"/>
<path d="M41.3 250.1l.3-.2-.2 .8-.6 .8h-.2l.5-.7z" fill-rule="evenodd"/>
<path d="M39.7 249l.3-.2 .5 .2a.88 .88 0 0 1-.6 1.1 1.22 1.22 0 0 0-.8 1.3l.5 .2a.72 .72 0 0 0 .9-.4l.5-.8 .2-.6 .8-.6v.2a2.85 2.85 0 0 1-2 2.9l.1 .1a2.13 2.13 0 0 0 1.9-1.5v-.3a2.01 2.01 0 0 0 .3-1.7l1.1-1.3-.4 1 .7-.5-.7 1 .8-.4-.8 .8 .7-.2-.9 .6 .8-.1-.8 .4h.7l-.8 .3 .3 .2h-.4l.2 .3h-.4l.2 .3h-.4l.1 .2h-.1a2.16 2.16 0 0 1-2 1.1l.1 .2 .4-.1a.76 .76 0 0 1 .7 .8l.5 1.2-.6 .2a1.45 1.45 0 0 0-1.1-1.3l.2 1.8-.1 1.8 .4 .3a1.07 1.07 0 0 0-1.2 .4v-.3l-.5-.2a.87 .87 0 0 1 1.1-.1v-.7a4.4 4.4 0 0 0-.6-3.1l-.1-.3h-.2a2.16 2.16 0 0 1-.7-2.2l.3-.4 1.2-.7a.55 .55 0 0 0-.4-.8zM37.8 252.4a.76 .76 0 0 1 .3 1.1l.6 1.6 .4-1.7 .2 .1a.61 .61 0 0 1-.1 .9l-.3 .8-.2 .1-.7-1.6-.3 .1a1.18 1.18 0 0 0 .1-1.4zM41.8 247.5l.2 .7 .3-.5v.6l.4-.5a1.9 1.9 0 0 1-1.2 1.4l-.3 .3zM38.2 249.6l1.4-.2 .2 .2v.3l-.5 .2a1.26 1.26 0 0 0-.9 1.9l.2 .7a1.84 1.84 0 0 1 .1 2.1l-.4-1.4a.96 .96 0 0 0-.4-1.2l-.4 .2a.78 .78 0 0 1 0 1.3l.1 .3h.4l.4 1.1a.38 .38 0 0 0 .2 .4 .38 .38 0 0 0 .4-.1l.6-1.2a2.94 2.94 0 0 1 .4 2.5l-.1 .4h-.8l-.3 .4v.2l.4-.1 .1 .4 .2 .1a1.02 1.02 0 0 1 1.3-.5v-.4l-.3-.1 .1-1.8-.3-1.3h.1a1.14 1.14 0 0 1 .8 1 .63 .63 0 0 0 .8-.2 .63 .63 0 0 0-.2-.9l-.6-1.2 .9-.6 .2-.4h.3l-.1-.2h.4l-.1-.3h.3l-.1-.3 .5-.1-.2-.2 .6-.4v-.2h-.2l.4-.5h-.3l.3-.5-.4 .1 .4-.5v-.3l-.3 .2 .2-.7-.1-.2-.4 .3v-.8l-.6 .8-.2-.8-.2 .5-.3-.7-.1 .6-.5-.8-.1 1.4-.6 1.8a1.81 1.81 0 0 1-1 1.5l-.6-.2a1.75 1.75 0 0 1 1.1-1.2 .75 .75 0 0 0 .1-1.3 .75 .75 0 0 0-1.2 .4z" fill-rule="evenodd"/>
<path d="M41.2 254.1h.3l.2 .2-.4 .1z" fill-rule="evenodd"/>
<path d="M29.4 258.4h11.6l-.1 .8h-11.4zM31.3 258.2l.5-.1a2.48 2.48 0 0 0 1.4-1.3l.3 .5-.5 .6-.5 .3zM32.5 256.6l.3-.2 .2 .1-.3 .7zM37.2 256.8a2.65 2.65 0 0 0 1.8 1.4h-1.1l-.5-.3-.5-.6zM37.4 256.5l.2-.1 .3 .2-.3 .6zM29.2 258.2l.1 1.2h11.8l.2-1.1-.2-.1a4.1 4.1 0 0 1-3.3-.9l.3-.4-.1-.6a1.06 1.06 0 0 0-1.3 1l.2 .4 .6 .5h-4.7l.3-.1a.84 .84 0 0 0 .6-.8 .84 .84 0 0 0-.5-.8l-.3-.2h-.5l-.1 .6 .3 .4a4.2 4.2 0 0 1-3.4 .9z" fill-rule="evenodd"/>
<path d="M31 258.7l.1 .2h-.2zM31 258.5l-.3 .6 .4-.2 .2 .2z" fill-rule="evenodd"/>
<path d="M31.3 258.6h.3v.4a.25 .25 0 0 0 .2-.1 .25 .25 0 0 0-.1-.3h.1a.29 .29 0 0 1 0 .4 .29 .29 0 0 1-.4 0 .29 .29 0 0 1 0-.4z" fill-rule="evenodd"/>
<path d="M32.2 258.6a.22 .22 0 0 1 .3 .2 .22 .22 0 0 1-.3 .2zM32 258.6l.1 .4a.33 .33 0 0 0 .4 0 .33 .33 0 0 0 0-.4 .33 .33 0 0 0-.5 0z" fill-rule="evenodd"/>
<path d="M32.9 258.7l.1 .2h-.2zM32.9 258.5l-.2 .6 .3-.2 .2 .2z" fill-rule="evenodd"/>
<path d="M33.3 258.6h.2l.1 .1 .2-.1-.2 .2 .2 .3-.3-.3-.1 .3h-.1l.2-.3z" fill-rule="evenodd"/>
<path d="M34.7 258.7l.1 .2h-.2zM34.7 258.5l-.3 .6 .4-.2 .2 .2z" fill-rule="evenodd"/>
<path d="M35 258.5h.5l-.2 .1v.5h-.2l.1-.5z" fill-rule="evenodd"/>
<path d="M36.2 258.6l.3-.1-.1 .1v.2h.1h-.1v.3h-.2z" fill-rule="evenodd"/>
<path d="M36.7 258.6h.2v.5h-.2z" fill-rule="evenodd"/>
<path d="M37.3 258.6a.22 .22 0 0 1 .3 .2 .22 .22 0 0 1-.3 .2zM37.1 258.6v.4a.33 .33 0 0 0 .5 0 .33 .33 0 0 0 0-.4 .33 .33 0 0 0-.5 0z" fill-rule="evenodd"/>
<path d="M37.8 258.6l.4-.1-.2 .1v.2h.1h-.1v.2l.2 .1h-.4z" fill-rule="evenodd"/>
<path d="M38.4 258.6h.2l-.1 .4 .2 .1h-.3z" fill-rule="evenodd"/>
<path d="M38.9 258.6h.2v.5h-.2z" fill-rule="evenodd"/>
<path d="M39.3 258.6h.2h-.1l.2 .3-.2 .2-.1-.1v-.1l.2 .1z" fill-rule="evenodd"/>
<path d="M34.2 247.4a1.51 1.51 0 0 1 2 .2 2.67 2.67 0 0 0-2.1 0zM35.7 247.6l.4 .1 .1 .3-.4-.1zM34.6 247.6h.5l.1 .2h-.4zM34 247.8l.3 .2h-.3zM34.9 246.9l.3-.2 .3 .2zM34.9 245.6l.2 .1v.3h-.2zM35 245.1l.2 .2 .2-.2-.1 .3h-.2zM35.1 246.3h.2l.1 .4-.2-.2-.2 .2zM35.3 245.7l.2-.1v.4h-.2zM34.4 245.7h.3l.1 .3-.4 .1 .2-.2zM35.7 245.7h.3l-.2 .2 .2 .2-.4-.1zM32.7 244.9l1-.5-.1 1-.2-.2-.3 .2-.3 1.1 .5-1 .3 .9a1.84 1.84 0 0 1 .2 1.7l.4 .1a2.48 2.48 0 0 1 2.2 0l.2-.2-.2-.7 .7-1.8 .4 .7-.2-1-.2-.1-.2 .3v-.9l.6 .4-.6-.8-.3 .1-.1 .4-.5-.9-.5-.3 .2 .5 .6 .5-.5 .8 .4-.4a2.06 2.06 0 0 1 0 2.3l-.5-.2-.2-.6 .1-.1 .8 .2-.4-.5 .4-.5-.7 .2-.2-.2 .2-.7-.5 .4-.5-.4 .2 .7-.2 .2-.7-.2 .4 .5-.4 .5 .8-.2 .1 .1-.2 .6-.5 .2a2.02 2.02 0 0 1 0-2.2l.3 .5-.1-.7-.3-.1 .8-1.2-.4 .3-.5 .8-.2-.3a.8 .8 0 0 0-.8 .5z" fill-rule="evenodd"/>
<path d="M29.2 250.1l.3 .1a.61 .61 0 0 1 .8 .4l.3 .2a.8 .8 0 0 1 .6 1l.4 .1 .5 .5a1 1 0 0 1 .5 1.1l-.1 .7v-.5h-.1a.96 .96 0 0 0-.8-1.3l-.2-.2h-.7l-.1-.1-.1 .1 .1 .3h.6l-1.2 1.3-.2 1-.4 .6a1.33 1.33 0 0 0-.5 1.8l.2 .5a1.26 1.26 0 0 1-.5-1.5l-.1-.3a1.56 1.56 0 0 0 .4-1.7l-.3 .2 .2-.5a3.2 3.2 0 0 0 .7-3zM30.4 253.9h.4a2.06 2.06 0 0 1-.1 1.6l.7 .5 .4 .4-.6-.1-.8-.6-.1-.9a.51 .51 0 0 1 .1-.9zM28.6 249.3a1.52 1.52 0 0 1 2.1 .5l-1.1 .2-.2-.1-.1-.4h-.5zM27.5 247v.8l-.3-.4h-.1a3.1 3.1 0 0 0 1.9 1.6l-1 .1 .5 .6 .5 .1 .1 1.1a1.84 1.84 0 0 1-.3 2.5l-.4 .9-.3 .4 .2 .1 .4-.1 .1 .4-.2 .5-.3 .2 .1 1.7h.2l.3 .5 .1 .1 .4-.1-.1-.5a1.3 1.3 0 0 1-.1-1.7l.9-1 .1 1.1 .6 .2 .5 .5 .1-.1 .2 .3h.5a1.85 1.85 0 0 0-1.2-1.4l.1-.3a1.39 1.39 0 0 0 0-1.4l-.5-.1 .5-.5a.66 .66 0 0 1 .9-.4 .66 .66 0 0 1 .3 .9l-.1 .4 .2-.1v.2l-.1 .3 .2 .5 .1-.3a2.24 2.24 0 0 0 .1-2.2 .73 .73 0 0 1-.7-.7 .73 .73 0 0 1 .6-.7v-.2a.94 .94 0 0 0-.9 .8 .48 .48 0 0 1-.1-.6 .48 .48 0 0 1 .5-.2l.5-.3a.51 .51 0 0 0-.8 .2l-.5 .2-1-.8h.6l.2-.5-1.2-.7 .5-.5v-.3l-.5 .4 .1-.2a.69 .69 0 0 0 .2-1v.4l-.2 .3v-1.1l-.3-.2 .1 .6-.1 .2-.4-1.3v.7l-.6-.4 .5 .7-.6-.2 .3 .3a1 1 0 0 1 .7 1.4l-.2-.8v.9l-.5-.2v-.8l-.2 .7-.2-.1-.1-.6-.2 .4-.2-.2 .1-.7-.2 .5z" fill-rule="evenodd"/>
<path d="M29.6 249.4l.2-.1 .3 .2z" fill-rule="evenodd"/>
<path d="M32.4 250.5h5.6v2l-.2-.1v-1.7h-5.2v2.5h5.2v-.8l.1 .2-.1 1.1v-.3h-2.5v4a4.1 4.1 0 0 0 2.6-3.6l.1-.1a4 4 0 0 1-2.8 3.9 4.2 4.2 0 0 1-2.8-4.7l.1 1.2 .1-.1a3.8 3.8 0 0 0 2.5 3.4v-4h-2.5l-.2-.9z" fill-rule="evenodd"/>
<circle cx="40" cy="249.1" r=".17"/>
</g>
<g fill="#252726">
<path d="M111.8 273.7l.2-.2-.5 .7zM110.6 274.5l.2 .1-.3 .7-.3-.4zM111.1 270.9l.5-.1a9.3 9.3 0 0 1-2 3.2l-.2 .2 1.1-2.5zM110.8 271a14.7 14.7 0 0 0-2.2 4.9l-.4 1.2 .2 .1 .8-2.4a.42 .42 0 0 0 .2 .7 .42 .42 0 0 0 .6-.3l.1-.2 .3 .6-1.1 3.1h.1l1.2-2.8 .6 1.9 .2 .2 .1-.5a13.5 13.5 0 0 1 2.1-6.2l.4-.5-.1-.2-1.6 2.1 .4-.1a14.9 14.9 0 0 0-1.4 5.1l-.3-1.2a1.39 1.39 0 0 1 .2-1.8v-.2a.92 .92 0 0 0 .9-1.2 .75 .75 0 0 0-.8 .7l-.1 .2 1.6-3.4h-.1l-.4 .7a10.5 10.5 0 0 1-2.2 3.2l.2-.4a.32 .32 0 0 0-.4 .2 .32 .32 0 0 0 .1 .4l-.5 .4a3.2 3.2 0 0 1 1.1-2.3l.5-.6a2.49 2.49 0 0 0 .7-1.6l-.4-.2z" fill-rule="evenodd"/>
<path d="M115.8 277.5a1.15 1.15 0 0 1 .1 1.3 1.15 1.15 0 0 1-1.2 .5h-.6zM112.4 275.1l-.2 1.7 .2 .2 1.2-1.5-.2 1.1 1.1-1.2a.94 .94 0 0 0 .4 1.2l.5-.3 .3 .9-1.2 1.3a.98 .98 0 0 0-.5 1 1.9 1.9 0 0 0 2.2-1.3v-.3a1.02 1.02 0 0 1 .2-1.4l.6-.9 1.5 .3-.3-.5v.3l-1-.2v-.2l1.9-3.6 .1-.3-.1-.1-1.8 2.7a6.6 6.6 0 0 1-1.5 3l-.1-.2a1.01 1.01 0 0 1 .4-1.4v-.2l-.2-.2-.4 .5-.1 .5-.6 .4-.1-.4 .1-.9-.2-.1-.9 .9 .3-.9h-.2l-1.4 1.7 .3-1.4-.1-.1z" fill-rule="evenodd"/>
<path d="M113.9 273.5l.2 .3h-.2z" fill-rule="evenodd"/>
</g>
<path d="M185.3 281l-6 6" fill="none" stroke="#373435" stroke-width=".21"/>
<path d="M19.1 213.6h5.9v5.9h-5.9z" fill-rule="evenodd" fill="#f58634" stroke="#373435" stroke-width=".21"/>
<path d="M191 281l-6 6" fill="none" stroke="#373435" stroke-width=".21"/>
<path d="M0 0v297M0 297h210" fill="none" stroke="#373435" stroke-width=".21" stroke-dasharray="3 3" stroke-linecap="butt"/>
<path d="M197 297v-297" fill="none" stroke="#3e4095" stroke-width=".21" stroke-dasharray="3 3" stroke-linecap="butt"/>
<text font-size="7.1" fill="#373435" x="104" y="249.3">VARIABLE MESSAGE SIGN</text>
<g font-size="5.6" fill="#373435">
<text x="108.9" y="258.1">&quot;YOUR SPEED... THANK YOU&quot;</text>
<text x="175.1" y="272.9">TC1833_2</text>
</g>
<g font-size="4.2" fill="#373435">
<text x="75.1" y="44.2">50</text>
<text x="109.4" y="44.2">660</text>
<text x="146.1" y="44.2">50</text>
<text x="158.5" y="49.8">r50</text>
<text x="61.3" y="57.8">30</text>
<text x="55.4" y="61.8">50EN</text>
<text x="61.3" y="65.8">30</text>
<text x="58.9" y="81.3">280</text>
<text x="156.7" y="91.8">710</text>
<text x="61.3" y="96.8">30</text>
<text x="58.9" y="103.3">100</text>
<text x="61.3" y="109.8">30</text>
<text x="58.9" y="116.3">100</text>
<text x="61.3" y="124.3">60</text>
<text x="100.6" y="267.2">APPROVED AS OFFICIAL TRAFFIC SIGN</text>
<text x="174.7" y="285.6">A</text>
<text x="180.5" y="285.6">B</text>
<text x="186.8" y="285.6">C</text>
<text x="192.7" y="285.6">D</text>
</g>
<g font-size="4.1" fill="#fefefe">
<text x="139.1" y="82">*</text>
<text x="140.5" y="109.9">**</text>
</g>
<g font-size="3.9" fill="#373435">
<text x="19" y="184.8">Colour Legend</text>
<text x="28.9" y="193.5">Retroreflective white</text>
<text x="28.9" y="201.6">White LEDs</text>
<text x="28.9" y="209.8">Black</text>
<text x="28.8" y="218.1">Retroreflective fluorescent orange</text>
</g>
<g font-size="3.5" fill="#373435">
<text x="92.1" y="185.1">Notes:</text>
<text x="92.1" y="189.9">1. For sign message options see page 3.</text>
<text x="92.1" y="194.6">2. * Variable speed LED indication determined by vehicle detection</text>
<text x="92.1" y="203.3">3. ** Variable message LED indication dependant on the speed of the</text>
<text x="96.3" y="198.5">system.</text>
<text x="96.3" y="207.2">vehicle detected.</text>
<text x="92.1" y="211.9">4. The LED display shown in this drawing is indicative only. All LED</text>
<text x="96.3" y="215.9">specifications to comply with Australian Standards AS4852.</text>
<text x="92.1" y="220.6">5. For authority to utilise other options of VMS display units, contact</text>
<text x="96.3" y="224.5">SaferRoads@tmr.qld.gov.au</text>
<text x="21.6" y="267.9">Department of Transport and Main Roads</text>
<text x="17.7" y="271.8">Infrastructure Management &amp; Delivery Division</text>
<text x="16.7" y="280.6">Designed</text>
<text x="42.7" y="280.6">Checked</text>
<text x="69.7" y="280.6">Scale</text>
<text x="98.5" y="281.3">PRINCIPAL ENGINEER</text>
<text x="155.3" y="276.2">11/06/20</text>
<text x="157.4" y="281.2">Date</text>
<text x="178.9" y="279.3">Page 2 of 3</text>
<text x="16.9" y="284.8">TV 03/10</text>
<text x="42.6" y="284.9">DJ 06/20</text>
<text x="69.7" y="285.2">Not to Scale</text>
<text x="98.5" y="284.8">(Traffic Engineering)</text>
</g>
</svg>
